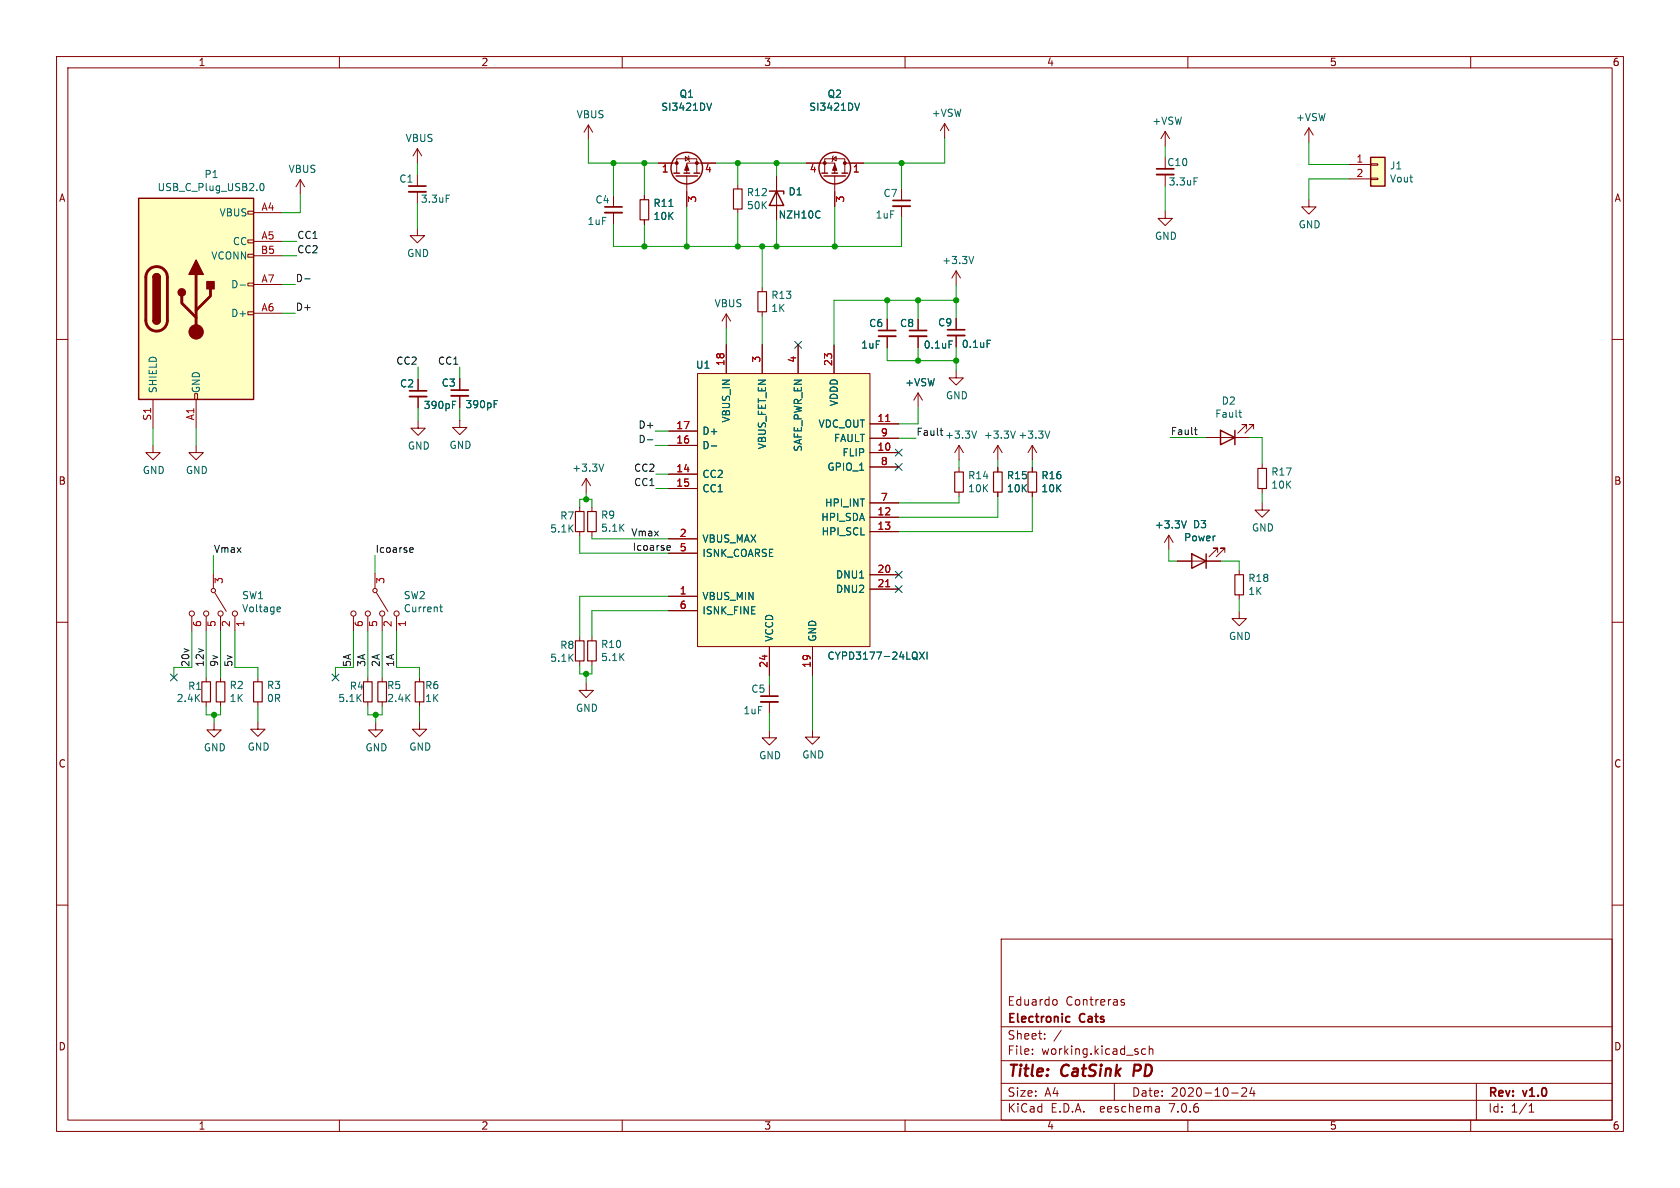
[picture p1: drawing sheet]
<svg xmlns="http://www.w3.org/2000/svg" width="297mm" height="210mm" viewBox="0 0 297 210" stroke-linecap="round" stroke-linejoin="round" font-family="sans-serif">
<g fill="none" stroke="#840000" stroke-width=".18">
<path d="M10 10h277v190h-277zM12 12h273v186h-273zM60 10v2M110 10v2M160 10v2M210 10v2M260 10v2M43.8 37.3h1v.5h-1zM44.8 37.6h5.1M53.1 31.8l-.8 1.2M53.1 31.8v2.5M53.1 31.8l.7 1.2"/>
<path d="M73.8 26.3v2.5M73.8 30.9v2M73.8 33.9v2M73.8 26.3l-.8 1.3M73.8 26.3l.7 1.3M104 22.1l-.7 1.3M104 22.1v2.5M104 22.1l.8 1.3M108.5 34.5v2.1M108.5 37.6v2M113.9 34.5v.8M113.9 38.9v.7"/>
<path d="M116.3 28.8h3.3M119.6 30.6v-2.5h3.6v2.5M121.2 27.7l.6 .4-.6 .3zM121.4 31.1v5.3M121.7 27.6l.1 .1v.7l.1 .2M126.5 28.8h-5.1v1.8M130.4 32.6v.8M130.4 37v.7M137.3 31.2v7.7M142.5 28.8h5.1v1.8M145.8 30.6v-2.5h3.6v2.5M147.2 28.1l.6-.4v.7z"/>
<path d="M147.3 27.6l-.1 .1v.7l-.1 .2M147.6 31.1v5.3M149.4 28.8h3.3M159.4 33.4v2M159.4 36.4v2.1M167 21.8l-.8 1.3M167 21.8v2.6M167 21.8l.8 1.3M206 37.3v1.3h1.3l-1.3 1.3-1.3-1.3h1.3M206 23.2v2.6M206 30.9v2M206 23.2l-.8 1.3"/>
<path d="M206 23.2l.8 1.3M231.4 35.3v1.3h1.3l-1.3 1.2-1.3-1.2h1.3M231.4 22.6l-.8 1.3M231.4 22.6v2.5M231.4 22.6l.8 1.3M238.5 29.1h3.8M238.5 31.6h3.8M242.3 31.5h1.3v.3h-1.3zM242.3 29h1.3v.2h-1.3zM10 60h2M43.8 55.1h1v.5h-1zM43.8 50h1v.5h-1z"/>
<path d="M43.8 45h1v.5h-1zM43.8 42.4h1v.5h-1zM44.8 42.7h5.1M44.8 55.4h5.1M44.8 50.3h5.1M44.8 45.2h5.1M73.8 40.4v1.3h1.3l-1.3 1.2-1.3-1.2h1.3M128.4 55.5l-.8 1.3M128.4 55.5v2.5M128.4 55.5l.8 1.3M134.7 50.8v.8M134.7 55.1v.8"/>
<path d="M156.8 56.4v2M156.8 59.4v2.1M162.3 56.4v2M162.3 59.4v2.1M169 47.9v2.5M169 56.3v2M169 59.3v2M169 47.9l-.7 1.2M169 47.9l.8 1.2M285 60h2M27.1 78.7v1.3h1.2l-1.2 1.3-1.3-1.3h1.3M27.1 70.6v5.1"/>
<path d="M34.4 69.6h.5v1h-.5zM34.7 78.7v1.3h1.2l-1.2 1.3-1.3-1.3h1.3M34.7 70.6v5.1M73.9 74.4v1.3h1.3l-1.3 1.3-1.3-1.3h1.3M73.9 67.1v2M73.9 70.1v2M81.3 74.3v1.3h1.2l-1.2 1.2-1.3-1.2h1.3M81.3 66.9v2.1M81.3 70v2M118.2 78.7h5.1M118.2 76.2h5.1M123.3 66h30.5v48.3h-30.5z"/>
<path d="M128.4 61v5M134.7 61v5M141.1 61v5M147.4 61v5M153.8 74.9h5.1M153.8 77.5h5.1M162.3 69.5l-.8 1.2M162.3 69.5v2.5M162.3 69.5l.8 1.2M169 65.5v1.3h1.3l-1.3 1.3-1.2-1.3h1.2M169.5 78.7l-.7 1.3M169.5 78.7v2.6"/>
<path d="M169.5 78.7l.8 1.3M176.4 78.7l-.8 1.3M176.4 78.7v2.6M176.4 78.7l.8 1.3M182.5 78.7l-.8 1.3M182.5 78.7v2.6M182.5 78.7l.8 1.3M213.2 77.3h7.7M220.3 75.8v-.7h-.7h.7l-1.5 1.5M221.6 75.8v-.7h-.7h.7l-1.5 1.5M102.5 89.7v.7M102.5 94v.7"/>
<path d="M103.6 84.6l-.7 1.3M103.6 84.6v2.5M103.6 84.6l.8 1.3M104.6 89.7v.7M104.6 94v.7M118.2 83.8h5.1M118.2 86.4h5.1M118.2 95.3h5.1M118.2 97.8h5.1M153.8 80h5.1M153.8 91.4h5.1M153.8 94h5.1"/>
<path d="M153.8 88.9h5.1M153.8 82.6h5.1M169.5 82.7v.7M169.5 87v.8M176.4 82.7v.7M176.4 87v.8M182.5 82.7v.7M182.5 87v.8M206.6 94.6l-.7 1.3M206.6 94.6v2.6M206.6 94.6l.8 1.3M208.2 99.2h7.6"/>
<path d="M215.3 97.7v-.8h-.8h.8l-1.6 1.5M216.5 97.7v-.8h-.7h.7l-1.5 1.5M223.1 88.9v1.3h1.3l-1.3 1.2-1.2-1.2h1.2M223.1 82v.8M223.1 86.4v.7M10 110h2M33.9 109v2.5M36.4 109v2.5M36.4 119.8v.7M37.7 101.3v2.6M38 104.8l2 3.3M39 109v2.5"/>
<path d="M39 119.8v.7M41.5 109v2.5M45.6 119.8v.7M62.5 109v2.5M65 109v2.5M65 119.8v.7M66.3 101.3v2.6M66.5 104.8l2.1 3.3M67.6 109v2.5M67.6 119.8v.7M70.1 109v2.5M74.2 119.8v.7"/>
<path d="M102.5 112.5v.8M102.5 116.8v.8M104.6 112.5v.8M104.6 116.8v.8M118.2 105.4h5.1M118.2 108h5.1M136 114.3v5.1M143.6 114.3v5.1M153.8 101.6h5.1M153.8 104.1h5.1M219.1 108.1v1.2h1.2l-1.2 1.3-1.3-1.3h1.3M219.1 100.8v.8"/>
<path d="M219.1 105.2v.7M285 110h2M36.4 124.1v.7M37.8 127.8v1.2h1.3l-1.3 1.3-1.2-1.3h1.2M39 124.1v.7M45.6 127.6v1.3h1.3l-1.3 1.3-1.3-1.3h1.3M45.6 124.1v.7M65 124.1v.7M66.4 127.8v1.2h1.3l-1.3 1.3-1.2-1.3h1.2M67.6 124.1v.7M74.2 127.6v1.3h1.2l-1.2 1.3-1.3-1.3h1.3M74.2 124.1v.7"/>
<path d="M103.6 120.8v1.2h1.3l-1.3 1.3-1.2-1.3h1.2M136 129.2v1.2h1.3l-1.3 1.3-1.3-1.3h1.3M136 121v2.1M136 124.1v2M143.6 129v1.3h1.3l-1.3 1.3-1.2-1.3h1.2M10 160h2M285 160h2M177 166h108v32h-108zM186.4 176.7l.3 .1 .2 .2-.1 .6-.4 .1M198.2 177l.6 .4-.2 .3-.4-.1M198.7 176.8l-.3-.1-.2 .2M60 198v2"/>
<path d="M110 198v2M160 198v2M177 194.5h108M177 191.5h108M177 187.5h108M177 181.5h108M182.5 186.3v.1M182.5 185.5v.1M184.7 183.6v.1M184.7 182.8v.1M187.6 182.1l-1.3 2M197 191.5v3"/>
<path d="M202.5 185.5l-.4-.1-.3 .3v.4l.2 .2h.5M203.2 185.5l.2-.1 .3 .1 .1 .9M203.2 184.9v1.5M204.9 195.7l.1 .9M205 196.5l-.2 .1M205 196h-.2M210 198v2M217.7 193.2h1.2M219.5 192.4l.6-.1 .2 .1 .1 .3-.9 1.1h.9M221.3 192.2l-.3 1.1h.9M221.7 192.8v1M260 198v2"/>
<path d="M261 191.5v6.5M270.3 196.6h.9M270.3 195.5l.4-.4v1.5"/>
<circle cx="33.9" cy="108.5" r=".46"/>
<circle cx="36.4" cy="108.5" r=".46"/>
<circle cx="37.7" cy="104.4" r=".38"/>
<circle cx="39" cy="108.5" r=".46"/>
<circle cx="41.5" cy="108.5" r=".46"/>
<circle cx="62.5" cy="108.5" r=".46"/>
<circle cx="65" cy="108.5" r=".46"/>
<circle cx="66.3" cy="104.4" r=".38"/>
<circle cx="67.6" cy="108.5" r=".46"/>
<circle cx="70.1" cy="108.5" r=".46"/>
</g>
<path d="M200.6 188.2l-.3 2" fill="none" stroke="#840000" stroke-width=".4"/>
<path d="M72.3 32.9h3M106.9 36.6h3.1M157.9 35.4h3M204.5 29.8h3M155.3 58.4h3.1M160.8 58.4h3M167.5 58.3h3.1M72.4 69.1h3M79.8 69h3M134.5 123.1h3M188.7 179.7l.4 .1M189.1 180.6l-.4 .1" fill="none" stroke="#840000" stroke-width=".3"/>
<g fill="#840000" stroke="#840000" stroke-width=".18">
<path d="M147.6 29.1l.4 1h-.8z"/>
<path d="M121.4 29.1l.4 1h-.8z"/>
<circle cx="149.4" cy="28.8" r=".25"/>
<circle cx="145.8" cy="28.8" r=".25"/>
<circle cx="119.6" cy="28.8" r=".25"/>
<circle cx="123.2" cy="28.8" r=".25"/>
<circle cx="34.7" cy="58.7" r="1.27"/>
</g>
<g fill="none" stroke="#840000" stroke-width=".25">
<path d="M24.5 35.1h20.3v35.5h-20.3zM119.1 30.6h1M119.5 31.1h3.8M120.9 30.6h1M122.7 30.6h1M136 33.8h2.6v.5M137.3 33.8l1.3 2.5h-2.6zM145.3 30.6h1M145.7 31.1h3.8M147.1 30.6h1M148.8 30.6h1.1M242.3 27.8h2.6v5.1h-2.6z"/>
<path d="M27.1 56.6a.64 .64 0 0 0 .6 .7 .64 .64 0 0 0 .6-.7M27.1 49a.64 .64 0 0 1 .6-.6 .64 .64 0 0 1 .6 .6M215.8 76.1l2.5 1.2-2.5 1.3zM218.3 76.1v2.5M210.7 97.9l2.5 1.3-2.5 1.3zM213.2 97.9v2.6"/>
<circle cx="121.4" cy="29.7" r="2.79"/>
<circle cx="147.6" cy="29.7" r="2.79"/>
</g>
<g fill="none" stroke="#006464" stroke-width=".18">
<path d="M125.8 18.2l-.4 1.3M152 18.2l-.5 1.3M46.1 32.6l.1-.2a.68 .68 0 0 1 .5 .7 .68 .68 0 0 1-.5 .6l-.1-.1-.2-.4zM78.9 34.5h.6M118.3 36.5h.7M211.1 31.4h.6M42.4 50.4h1M172.1 45.3l-.4 1.3M80 71.5h.4M80 70.9h.6M87.4 71.4h.4M87.4 70.8h.6"/>
<path d="M125.8 78.8h.9M167.8 60.3h.6M172.6 76.2l-.4 1.3M174.5 60.1h.6M179.5 76.2l-.4 1.3M185.6 76.2l-.4 1.3M219 72.9h.5M219.2 73.6l.3 .2M106.7 82l-.4 1.3M209.7 92.1l-.4 1.2M49.2 107.3l.3 .1 .1 .2-.6 .1M49.5 108.1h-.3"/>
<path d="M77.7 107.3h.5M77.9 106.9v1.1l.3 .1M162.1 116.6l.1 .1M162.1 115.4v.9M162.6 115.3l.8 1.2M163.4 115.3l-.8 1.2M163.9 115.3v1.2"/>
</g>
<g fill="none" stroke="#840000" stroke-width=".2">
<path d="M113.2 35.3h1.5v3.6h-1.5zM129.7 33.4h1.5v3.6h-1.5zM134 51.6h1.5v3.5h-1.5zM101.7 90.4h1.6v3.6h-1.6zM103.9 90.4h1.5v3.6h-1.5zM168.8 83.4h1.5v3.6h-1.5zM175.6 83.4h1.6v3.6h-1.6zM181.7 83.4h1.6v3.6h-1.6zM222.4 82.8h1.5v3.6h-1.5zM101.7 113.3h1.6v3.5h-1.6zM103.9 113.3h1.5v3.5h-1.5zM218.3 101.6h1.5v3.6h-1.5z"/>
<path d="M35.7 120.5h1.5v3.6h-1.5zM38.2 120.5h1.6v3.6h-1.6zM44.8 120.5h1.6v3.6h-1.6zM64.3 120.5h1.5v3.6h-1.5zM66.8 120.5h1.5v3.6h-1.5zM73.4 120.5h1.5v3.6h-1.5z"/>
</g>
<path d="M72.3 33.9h3M106.9 37.6h3.1M157.9 36.4h3M204.5 30.9h3M155.3 59.4h3.1M160.8 59.4h3M167.5 59.3h3.1M72.4 70.1h3M79.8 70h3M134.5 124.1h3" fill="none" stroke="#840000" stroke-width=".33"/>
<g fill="#ffffc2" stroke="#ffffc2" stroke-width=".18">
<path d="M123.3 66h30.5v48.3h-30.5z"/>
<path d="M242.3 27.8h2.6v5.1h-2.6z"/>
<path d="M24.5 35.1h20.3v35.5h-20.3z"/>
</g>
<path d="M156.6 74.5h.7M156.6 103.7h.7" fill="none" stroke="#a90000" stroke-width=".18"/>
<path d="M26.3 47.7a1.9 1.9 0 0 1 2.1-.4 1.9 1.9 0 0 1 1.2 1.7v7.6a1.91 1.91 0 0 1-1.9 1.9 1.91 1.91 0 0 1-1.9-1.9v-7.7l.2-.7zM32.1 52.3v1.3l2.6 2.5M34.7 48.5v10.2M37.2 51.1v1.2l-2.5 2.6" fill="none" stroke="#840000" stroke-width=".51"/>
<g fill="#840000" stroke="#840000" stroke-width=".25">
<path d="M27.1 56.6h1.2a.64 .64 0 0 1-.6 .7 .64 .64 0 0 1-.6-.7z"/>
<path d="M27.1 49h1.2v7.6h-1.2z"/>
<path d="M27.2 48.6a.64 .64 0 0 1 .7-.2 .64 .64 0 0 1 .4 .6h-1.2z"/>
<path d="M34.7 46l1.2 2.5h-2.5z"/>
<path d="M36.6 49.8h1.2v1.3h-1.2z"/>
<circle cx="32.1" cy="51.7" r=".63"/>
</g>
<path d="M53.9 49.3h.9M114.5 77.7h.9M166.2 76.1h.5M166.4 76.8v.1M211.2 76h.4M211.3 76.6l.3 .2M72.6 96.8l.4 .1v.2l-.6 .1M73 97.6l-.4 .1M118.1 96.4l.4 .1v.2l-.6 .2M118.5 97.2l-.4 .1" fill="none" stroke="#0f0f0f" stroke-width=".18"/>
<g fill="none" stroke="#009600" stroke-width=".18">
<path d="M53.1 34.3v3.3h-3.2M73.8 28.8v2.1M73.8 35.9v4.5M104 24.6v4.2h12.3M108.5 28.8v5.7M113.9 28.8v5.7M113.9 39.6v4M121.4 36.4v7.2M126.5 28.8h16M130.4 28.8v3.8M130.4 37.7v5.9M137.3 28.8v2.4"/>
<path d="M137.3 38.9v4.7M147.6 36.4v7.2M159.4 38.5v5.1h-50.9v-4M159.4 28.8v4.6M167 24.4v4.4h-14.3M206 25.8v2M206 32.9v4.4M231.4 25.1v4h7.1M238.5 31.6h-7.1v3.7M49.9 42.7h2.6M49.9 45.2h2.6M49.9 50.3h2.3"/>
<path d="M49.9 55.4h2.3M128.4 58v3M134.7 43.6v7.2M134.7 55.9v5.1M156.8 53.1v3.3M162.3 53.1v3.3M169 50.4v5.9M169 53.1h-21.6v7.9M27.1 75.7v3M34.7 75.7v3M73.9 64.9v2.2M73.9 72.1v2.3"/>
<path d="M81.3 64.9v2M81.3 72v2.3M115.8 76.2h2.4M115.8 78.7h2.4M156.8 61.5v2.3h12.2M158.9 77.5h3M162.3 61.5v2.3M162.3 72v2.9h-3.4M169 61.3v4.2M206.9 77.3h6.3M220.9 77.3h2.2v4.7M37.7 98.2v3.1"/>
<path d="M66.3 98.2v3.1M102.5 94.7v3.1h15.7M102.5 89.7v-1.4h2.1v1.4M103.6 87.1v1.2M104.6 94.7v.6h13.6M116 83.8h2.2M116 86.4h2.2M169.5 81.3v1.4M169.5 87.8v1.1h-10.6M176.4 81.3v1.4M176.4 87.8v3.6h-17.5M182.5 81.3v1.4"/>
<path d="M182.5 87.8v6.2h-23.6M206.6 97.2v2h1.6M215.8 99.2h3.3v1.6M223.1 87.1v1.8M33.9 111.5v6.5h-3.2v1.8M36.4 111.5v8.3M39 111.5v8.3M41.5 111.5v6.5h4.1v1.8M62.5 111.5v6.5h-3.2v1.8M65 111.5v8.3M67.6 111.5v8.3M70.1 111.5v6.5h4.1v1.8"/>
<path d="M102.5 117.6v1.5h2.1v-1.5M103.6 119.1v1.7M118.2 105.4h-15.7v7.1M118.2 108h-13.6v4.5M136 119.4v1.6M143.6 119.4v9.6M219.1 105.9v2.2M36.4 124.8v1.6h2.6v-1.6M37.8 126.4v1.4M45.6 124.8v2.8M65 124.8v1.6h2.6v-1.6M66.4 126.4v1.4"/>
<path d="M74.2 124.8v2.8M136 126.1v3.1"/>
</g>
<g fill="none" stroke="#000084" stroke-width=".18">
<path d="M140.5 60.4l1.2 1.2M141.7 60.4l-1.2 1.2M158.3 79.4l1.2 1.2M159.5 79.4l-1.2 1.2M158.3 81.9l1.2 1.3M159.5 81.9l-1.2 1.3M30.1 119.2l1.2 1.2M31.3 119.2l-1.2 1.2M58.7 119.2l1.2 1.2M59.9 119.2l-1.2 1.2M158.3 101l1.2 1.2M158.3 103.5l1.2 1.2"/>
<path d="M159.5 101l-1.2 1.2M159.5 103.5l-1.2 1.2"/>
</g>
<g fill="#009600" stroke="#009600" stroke-width=".18">
<circle cx="130.4" cy="43.6" r=".46"/>
<circle cx="108.5" cy="28.8" r=".46"/>
<circle cx="113.9" cy="28.8" r=".46"/>
<circle cx="103.6" cy="88.3" r=".46"/>
<circle cx="113.9" cy="43.6" r=".46"/>
<circle cx="121.4" cy="43.6" r=".46"/>
<circle cx="130.4" cy="28.8" r=".46"/>
<circle cx="134.7" cy="43.6" r=".46"/>
<circle cx="137.3" cy="43.6" r=".46"/>
<circle cx="159.4" cy="28.8" r=".46"/>
<circle cx="147.6" cy="43.6" r=".46"/>
<circle cx="137.3" cy="28.8" r=".46"/>
<circle cx="156.8" cy="53.1" r=".46"/>
<circle cx="162.3" cy="53.1" r=".46"/>
<circle cx="162.3" cy="63.8" r=".46"/>
<circle cx="169" cy="63.8" r=".46"/>
<circle cx="66.4" cy="126.4" r=".46"/>
<circle cx="103.6" cy="119.1" r=".46"/>
<circle cx="37.8" cy="126.4" r=".46"/>
<circle cx="169" cy="53.1" r=".46"/>
</g>
<g font-size="2.8" fill="#840000">
<text x="178" y="190.9">Title:</text>
<text x="187.7" y="190.9">CatSink</text>
<text x="201.2" y="190.9">PD</text>
</g>
<g font-size="2.1" fill="#840000">
<text x="178" y="178">Eduardo</text>
<text x="188.4" y="178">Contreras</text>
<text x="178" y="184">Sheet:</text>
<text x="178" y="181.2">Electronic</text>
<text x="191" y="181.2">Cats</text>
<text x="178" y="186.7">File:</text>
<text x="184.1" y="186.7">working.kicad_sch</text>
<text x="178" y="196.9">KiCad</text>
<text x="178" y="194.1">Size:</text>
<text x="184.7" y="194.1">A4</text>
<text x="185.7" y="196.9">E.D.A.</text>
<text x="194.6" y="196.9">eeschema</text>
<text x="200" y="194.1">Date:</text>
<text x="207" y="196.9">7.0.6</text>
<text x="207" y="194.1">2020-10-24</text>
<text x="263" y="194.3">Rev:</text>
<text x="263" y="196.9">Id:</text>
<text x="267.1" y="196.9">1/1</text>
<text x="269.4" y="194.3">v1.0</text>
</g>
<g font-size="1.8" fill="#840000">
<text x="35" y="11.9">1</text>
<text x="85" y="11.9">2</text>
<text x="135" y="11.9">3</text>
<text x="185" y="11.9">4</text>
<text x="235" y="11.9">5</text>
<text x="285" y="11.9">6</text>
<text x="10.3" y="35.9">A</text>
<text x="285.3" y="35.9">A</text>
<text x="10.3" y="85.9">B</text>
<text x="285.3" y="85.9">B</text>
<text x="10.3" y="135.9">C</text>
<text x="285.3" y="135.9">C</text>
<text x="10.3" y="185.9">D</text>
<text x="285.3" y="185.9">D</text>
<text x="35" y="199.9">1</text>
<text x="85" y="199.9">2</text>
<text x="135" y="199.9">3</text>
<text x="185" y="199.9">4</text>
<text x="235" y="199.9">5</text>
<text x="285" y="199.9">6</text>
</g>
<g font-size="1.8" fill="#006464">
<text x="120" y="17.5">Q1</text>
<text x="146.2" y="17.5">Q2</text>
<text x="101.8" y="21.1">VBUS</text>
<text x="116.8" y="19.8">SI3421DV</text>
<text x="143" y="19.8">SI3421DV</text>
<text x="164.6" y="20.9">+VSW</text>
<text x="203.6" y="22.3">+VSW</text>
<text x="229" y="21.6">+VSW</text>
<text x="71.6" y="25.3">VBUS</text>
<text x="206.3" y="29.6">C10</text>
<text x="27.8" y="34">USB_C_Plug_USB2.0</text>
<text x="36" y="31.7">P1</text>
<text x="50.9" y="30.8">VBUS</text>
<text x="70.5" y="32.5">C1</text>
<text x="131.9" y="34.9">R12</text>
<text x="139.3" y="34.7">D1</text>
<text x="156.1" y="35">C7</text>
<text x="206.5" y="33">3.3uF</text>
<text x="245.6" y="30.1">J1</text>
<text x="245.6" y="32.5">Vout</text>
<text x="38.7" y="38.5">VBUS</text>
<text x="74.3" y="36">3.3uF</text>
<text x="103.8" y="40">1uF</text>
<text x="105.2" y="36.2">C4</text>
<text x="115.4" y="36.8">R11</text>
<text x="115.4" y="39.1">10K</text>
<text x="131.9" y="37.2">50K</text>
<text x="137.6" y="38.8">NZH10C</text>
<text x="154.7" y="38.8">1uF</text>
<text x="229.5" y="40.6">GND</text>
<text x="37.3" y="46.1">VCONN</text>
<text x="41.1" y="43.5">CC</text>
<text x="71.9" y="45.6">GND</text>
<text x="166.5" y="46.9">+3.3V</text>
<text x="204.1" y="42.6">GND</text>
<text x="40.8" y="51.2">D-</text>
<text x="136.3" y="53">R13</text>
<text x="40.8" y="56.2">D+</text>
<text x="126.2" y="54.5">VBUS</text>
<text x="136.3" y="55.3">1K</text>
<text x="153.6" y="58">C6</text>
<text x="159" y="58">C8</text>
<text x="165.7" y="57.9">C9</text>
<text x="122.9" y="65.4">U1</text>
<text x="152.2" y="61.8">1uF</text>
<text x="163.2" y="61.8">0.1uF</text>
<text x="169.9" y="61.7">0.1uF</text>
<text x="27.9" y="69.6" transform="rotate(-90 27.9 69.6)">SHIELD</text>
<text x="35.5" y="69.6" transform="rotate(-90 35.5 69.6)">GND</text>
<text x="70.6" y="68.7">C2</text>
<text x="78" y="68.6">C3</text>
<text x="148.3" y="71.9" transform="rotate(-90 148.3 71.9)">VDDD</text>
<text x="159.9" y="68.5">+VSW</text>
<text x="167.1" y="70.8">GND</text>
<text x="215.9" y="71.7">D2</text>
<text x="74.8" y="72.5">390pF</text>
<text x="82.2" y="72.4">390pF</text>
<text x="124.1" y="77.1">D+</text>
<text x="129.3" y="74.8" transform="rotate(-90 129.3 74.8)">VBUS_IN</text>
<text x="144.6" y="75.8">VDC_OUT</text>
<text x="173.8" y="77.7">+3.3V</text>
<text x="179.9" y="77.7">+3.3V</text>
<text x="214.7" y="74">Fault</text>
<text x="25.1" y="84">GND</text>
<text x="32.8" y="84">GND</text>
<text x="72" y="79.7">GND</text>
<text x="79.4" y="79.6">GND</text>
<text x="101.1" y="83.6">+3.3V</text>
<text x="124.1" y="79.6">D-</text>
<text x="135.6" y="79.5" transform="rotate(-90 135.6 79.5)">VBUS_FET_EN</text>
<text x="142" y="79.9" transform="rotate(-90 142 79.9)">SAFE_PWR_EN</text>
<text x="146.2" y="83.4">GPIO_1</text>
<text x="147.3" y="78.3">FAULT</text>
<text x="148.8" y="80.9">FLIP</text>
<text x="124.1" y="84.7">CC2</text>
<text x="124.1" y="87.2">CC1</text>
<text x="145.8" y="89.8">HPI_INT</text>
<text x="171.1" y="84.9">R14</text>
<text x="171.1" y="87.2">10K</text>
<text x="177.9" y="84.9">R15</text>
<text x="177.9" y="87.2">10K</text>
<text x="184" y="84.9">R16</text>
<text x="184" y="87.2">10K</text>
<text x="224.6" y="84.3">R17</text>
<text x="224.6" y="86.6">10K</text>
<text x="97.2" y="94.3">5.1K</text>
<text x="98.9" y="92">R7</text>
<text x="106.2" y="91.9">R9</text>
<text x="106.2" y="94.2">5.1K</text>
<text x="145.1" y="92.3">HPI_SDA</text>
<text x="145.2" y="94.8">HPI_SCL</text>
<text x="204.1" y="93.6">+3.3V</text>
<text x="209.2" y="95.9">Power</text>
<text x="210.8" y="93.6">D3</text>
<text x="221.2" y="94.2">GND</text>
<text x="124.1" y="96.1">VBUS_MAX</text>
<text x="124.1" y="98.7">ISNK_COARSE</text>
<text x="42.7" y="106.1">SW1</text>
<text x="71.3" y="106.1">SW2</text>
<text x="124.1" y="106.3">VBUS_MIN</text>
<text x="147.7" y="102.5">DNU1</text>
<text x="147.7" y="105">DNU2</text>
<text x="220.6" y="105.4">1K</text>
<text x="220.6" y="103.1">R18</text>
<text x="42.7" y="108.4">Voltage</text>
<text x="71.3" y="108.4">Current</text>
<text x="124.1" y="108.8">ISNK_FINE</text>
<text x="136.9" y="113.5" transform="rotate(-90 136.9 113.5)">VCCD</text>
<text x="144.5" y="113.5" transform="rotate(-90 144.5 113.5)">GND</text>
<text x="217.2" y="113.3">GND</text>
<text x="97.2" y="117.2">5.1K</text>
<text x="98.9" y="114.9">R8</text>
<text x="106.2" y="114.8">R10</text>
<text x="106.2" y="117.1">5.1K</text>
<text x="146.2" y="116.8">CYPD3177-24LQXI</text>
<text x="31.1" y="124.3">2.4K</text>
<text x="33.2" y="122.1">R1</text>
<text x="40.5" y="122">R2</text>
<text x="40.5" y="124.3">1K</text>
<text x="47.1" y="122">R3</text>
<text x="47.1" y="124.3">0R</text>
<text x="59.7" y="124.3">5.1K</text>
<text x="61.7" y="122.1">R4</text>
<text x="68.3" y="122">R5</text>
<text x="68.3" y="124.3">2.4K</text>
<text x="75.1" y="122">R6</text>
<text x="75.1" y="124.3">1K</text>
<text x="132.7" y="122.7">C5</text>
<text x="101.7" y="126">GND</text>
<text x="131.3" y="126.5">1uF</text>
<text x="35.9" y="133">GND</text>
<text x="43.7" y="132.9">GND</text>
<text x="64.5" y="133">GND</text>
<text x="72.3" y="132.9">GND</text>
<text x="134.1" y="134.4">GND</text>
<text x="141.7" y="134.3">GND</text>
</g>
<g font-size="1.8" fill="#a90000">
<text x="239.7" y="28.8">1</text>
<text x="116.9" y="30.8">1</text>
<text x="123.4" y="35.9" transform="rotate(-90 123.4 35.9)">3</text>
<text x="124.5" y="30.8">4</text>
<text x="143.1" y="30.8">4</text>
<text x="149.6" y="35.9" transform="rotate(-90 149.6 35.9)">3</text>
<text x="150.7" y="30.8">1</text>
<text x="239.7" y="31.4">2</text>
<text x="46.1" y="37.3">A4</text>
<text x="46" y="45">B5</text>
<text x="46.1" y="42.4">A5</text>
<text x="46.1" y="50">A7</text>
<text x="46.1" y="55.1">A6</text>
<text x="128.1" y="64.8" transform="rotate(-90 128.1 64.8)">18</text>
<text x="134.5" y="64.2" transform="rotate(-90 134.5 64.2)">3</text>
<text x="140.8" y="64.2" transform="rotate(-90 140.8 64.2)">4</text>
<text x="147.2" y="64.8" transform="rotate(-90 147.2 64.8)">23</text>
<text x="26.8" y="74.5" transform="rotate(-90 26.8 74.5)">S1</text>
<text x="34.4" y="74.4" transform="rotate(-90 34.4 74.4)">A1</text>
<text x="119.5" y="75.9">17</text>
<text x="155" y="74.7">11</text>
<text x="155.6" y="77.2">9</text>
<text x="119.5" y="83.6">14</text>
<text x="119.5" y="78.5">16</text>
<text x="155" y="79.8">10</text>
<text x="155.6" y="82.3">8</text>
<text x="119.5" y="86.1">15</text>
<text x="155.6" y="88.6">7</text>
<text x="120.1" y="95">2</text>
<text x="155" y="91.2">12</text>
<text x="155" y="93.7">13</text>
<text x="120.1" y="97.5">5</text>
<text x="155" y="101.3">20</text>
<text x="39.7" y="103.3" transform="rotate(-90 39.7 103.3)">3</text>
<text x="68.3" y="103.3" transform="rotate(-90 68.3 103.3)">3</text>
<text x="120.1" y="105.2">1</text>
<text x="120.1" y="107.7">6</text>
<text x="155" y="103.9">21</text>
<text x="35.9" y="110.9" transform="rotate(-90 35.9 110.9)">6</text>
<text x="38.4" y="110.9" transform="rotate(-90 38.4 110.9)">5</text>
<text x="41" y="110.9" transform="rotate(-90 41 110.9)">2</text>
<text x="43.5" y="110.9" transform="rotate(-90 43.5 110.9)">1</text>
<text x="64.5" y="110.9" transform="rotate(-90 64.5 110.9)">6</text>
<text x="67" y="110.9" transform="rotate(-90 67 110.9)">5</text>
<text x="69.5" y="110.9" transform="rotate(-90 69.5 110.9)">2</text>
<text x="72.1" y="110.9" transform="rotate(-90 72.1 110.9)">1</text>
<text x="135.8" y="118.2" transform="rotate(-90 135.8 118.2)">24</text>
<text x="143.4" y="118.2" transform="rotate(-90 143.4 118.2)">19</text>
</g>
<g font-size="1.8" fill="#0f0f0f">
<text x="52.5" y="44.9">CC2</text>
<text x="52.5" y="42.3">CC1</text>
<text x="52.2" y="49.9">D-</text>
<text x="52.2" y="55">D+</text>
<text x="70" y="64.5">CC2</text>
<text x="77.3" y="64.5">CC1</text>
<text x="112.8" y="75.9">D+</text>
<text x="161.9" y="77.1">Fault</text>
<text x="167" y="77.7">+3.3V</text>
<text x="206.9" y="77">Fault</text>
<text x="112" y="83.5">CC2</text>
<text x="112.8" y="78.4">D-</text>
<text x="112" y="86">CC1</text>
<text x="111.5" y="94.9">Vmax</text>
<text x="37.7" y="97.8">Vmax</text>
<text x="66.3" y="97.8">Icoarse</text>
<text x="111.8" y="97.4">Icoarse</text>
<text x="33.6" y="118" transform="rotate(-90 33.6 118)">20v</text>
<text x="36.1" y="118" transform="rotate(-90 36.1 118)">12v</text>
<text x="38.6" y="118" transform="rotate(-90 38.6 118)">9v</text>
<text x="41.2" y="118" transform="rotate(-90 41.2 118)">5v</text>
<text x="62.1" y="118" transform="rotate(-90 62.1 118)">5A</text>
<text x="64.7" y="118" transform="rotate(-90 64.7 118)">3A</text>
<text x="67.2" y="118" transform="rotate(-90 67.2 118)">2A</text>
<text x="69.8" y="118" transform="rotate(-90 69.8 118)">1A</text>
</g>
</svg>
